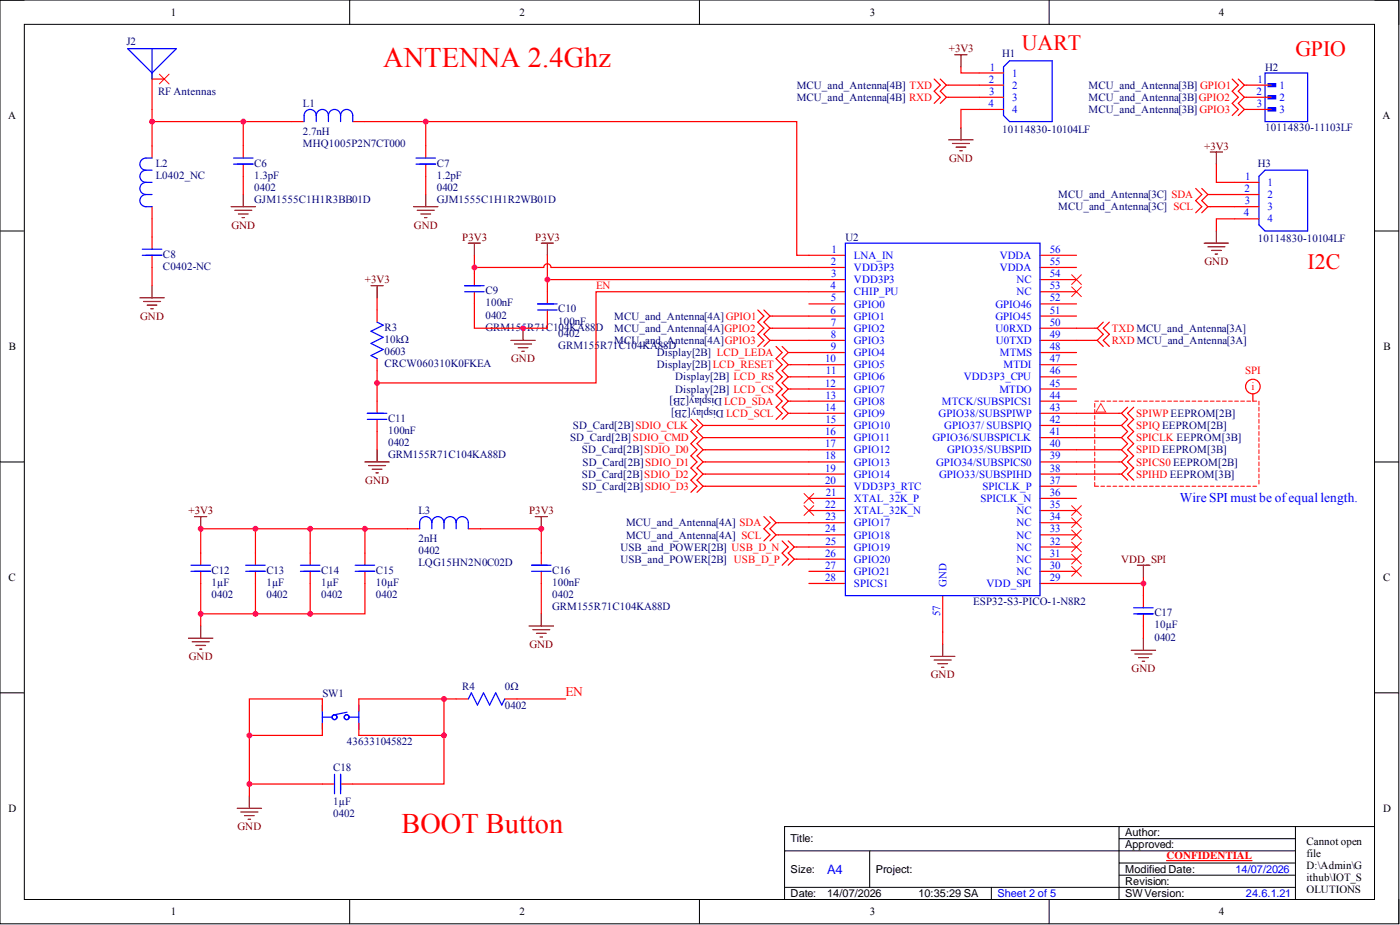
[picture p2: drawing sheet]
<svg xmlns="http://www.w3.org/2000/svg" width="292mm" height="193mm" viewBox="0 0 292 193" stroke-linecap="round" stroke-linejoin="round" font-family="sans-serif">
<g fill="none" stroke="#000" stroke-width=".21">
<path d="M0 0h291.9v192.7h-291.9zM0 0h5.1M5.1 5.1h281.7v182.5h-281.7zM73 0v5.1M145.9 0v5.1M218.9 0v5.1M286.8 0h5.1v5.1M0 48.2h5.1M286.8 48.2h5.1M0 96.4h5.1M286.8 96.4h5.1M0 144.5h5.1"/>
<path d="M286.8 144.5h5.1M163.7 177.5h106.6M181.5 177.5v7.6M233.5 175h36.8M233.5 172.4v15.2M270.3 172.4v15.2M286.8 172.4h-123.1v15.2M73 187.6v5.1M145.9 187.6v5.1M163.7 185.1h106.6M206.8 185.1v2.5M218.9 187.6v5.1"/>
<path d="M233.5 180h36.8M233.5 182.6h36.8M291.9 187.6v5.1"/>
</g>
<g fill="none" stroke="#f00" stroke-width=".25">
<path d="M31.7 15.2v7.6M31.7 16.5h2.6M31.7 30.4v2.6M50.8 30.4v2.6M50.8 34.2v2.6M60.9 25.4h2.5M73.6 25.4h2.5M88.8 30.4v2.6M88.8 34.2v2.6M31.7 43.1v2.6M31.7 49.5v2.5M31.7 53.3v2.5"/>
<path d="M99 57.1v2.5M168.8 53.3h7.6M168.8 58.3h7.6M168.8 55.8h7.6M217 53.3h7.6M217 58.3h7.6M217 55.8h7.6M99 60.9v2.5M114.2 60.9v2.5M114.2 64.7v2.5M168.8 60.9h7.6M168.8 76.1h7.6"/>
<path d="M168.8 73.5h7.6M168.8 68.5h7.6M168.8 71h7.6M168.8 63.4h7.6M168.8 65.9h7.6M168.8 78.6h7.6M217 60.9h7.6M217 76.1h7.6M217 73.5h7.6M217 68.5h7.6M217 71h7.6M217 63.4h7.6"/>
<path d="M217 65.9h7.6M217 78.6h7.6M168.8 83.7h7.6M168.8 81.2h7.6M168.8 86.2h7.6M168.8 88.8h7.6M168.8 91.3h7.6M168.8 93.8h7.6M168.8 96.4h7.6M168.8 98.9h7.6M217 83.7h7.6M217 81.2h7.6"/>
<path d="M217 86.2h7.6M217 88.8h7.6M217 91.3h7.6M217 93.8h7.6M217 96.4h7.6M217 98.9h7.6M168.8 104h7.6M168.8 101.4h7.6M168.8 106.5h7.6M168.8 109h7.6M168.8 111.6h7.6M168.8 114.1h7.6"/>
<path d="M168.8 116.7h7.6M168.8 119.2h7.6M217 104h7.6M217 101.4h7.6M217 106.5h7.6M217 109h7.6M217 111.6h7.6M217 114.1h7.6M217 116.7h7.6M217 119.2h7.6M168.8 121.7h7.6M196.7 124.3v7.6"/>
<path d="M217 121.7h7.6M243.4 179.5h17.8"/>
</g>
<g fill="none" stroke="#00f" stroke-width=".25">
<path d="M26.6 10.2h10.2l-5.1 5zM31.7 10.2v6.3M30.5 38a1.27 1.27 0 0 0-1.3 1.3 1.27 1.27 0 0 0 1.3 1.3M30.5 35.5a1.27 1.27 0 0 0-1.3 1.3 1.27 1.27 0 0 0 1.3 1.2M30.5 38h1.2M30.5 35.5h1.2M31.7 33h-1.2a1.27 1.27 0 0 0-1.3 1.2 1.27 1.27 0 0 0 1.3 1.3M48.7 33h4.1M48.7 34.2h4.1M66 24.1a1.27 1.27 0 0 1 1.3-1.3 1.27 1.27 0 0 1 1.2 1.3M66 24.1a1.27 1.27 0 0 0-1.3-1.3 1.27 1.27 0 0 0-1.3 1.3v1.3M66 24.1v1.3"/>
<path d="M68.5 24.1a1.27 1.27 0 0 1 1.3-1.3 1.27 1.27 0 0 1 1.3 1.3M68.5 24.1v1.3M71.1 24.1a1.27 1.27 0 0 1 1.2-1.3 1.27 1.27 0 0 1 1.3 1.3v1.3M71.1 24.1v1.3M86.8 33h4.1M86.8 34.2h4.1M29.7 53.3h4.1M29.7 52h4.1M30.5 40.6a1.27 1.27 0 0 0-1.3 1.2 1.27 1.27 0 0 0 1.3 1.3h1.2M30.5 40.6h1.2M96.9 59.6h4.1M176.4 50.7h40.6v73.6h-40.6z"/>
<path d="M96.9 60.9h4.1M112.2 63.4h4M112.2 64.7h4"/>
</g>
<g fill="none" stroke="#800000" stroke-width=".25">
<path d="M31.7 59.6v2.5M48.2 43.1h5.1M49 43.9h3.5M49.7 44.6h2.1M50.5 45.4h.5M50.8 40.6v2.5M86.3 43.1h5.1M87.1 43.9h3.5M87.8 44.6h2M88.6 45.4h.5M88.8 40.6v2.5M29.2 62.1h5.1"/>
<path d="M29.9 62.9h3.6M30.7 63.7h2M31.5 64.4h.5M106.6 71h5.1M107.4 71.8h3.5M108.1 72.5h2M108.9 73.3h.5M109.1 68.5v2.5"/>
</g>
<g fill="none" stroke="#f00" stroke-width=".21">
<path d="M33.2 15.5l2.1 2M35.3 15.5l-2.1 2M223.6 105.5l2 2M223.6 108l2 2.1M223.6 110.6l2 2M223.6 113.1l2 2M223.6 115.6l2 2.1M223.6 118.2l2 2M225.6 105.5l-2 2M225.6 108l-2 2.1M225.6 110.6l-2 2M225.6 113.1l-2 2"/>
<path d="M225.6 115.6l-2 2.1M225.6 118.2l-2 2"/>
</g>
<circle cx="109.1" cy="68.5" r=".51" fill="#f0f"/>
<circle cx="109.1" cy="68.5" r=".51" fill="none" stroke="#f0f" stroke-width=".21"/>
<path d="M78.7 64.7v2.5M78.7 74.8v2.5M78.7 83.7v2.5M78.7 87.5v2.5M85 110.3h2.6M97.7 110.3h2.5M112.9 115.4v2.5M112.9 119.2v2.5" fill="none" stroke="#f00" stroke-width=".25"/>
<path d="M78.7 67.2l1.2 .6-2.5 1.3 2.5 1.3-2.5 1.2 2.5 1.3-2.5 1.3 1.3 .6M76.6 86.2h4.1M76.6 87.5h4.1M90.1 109a1.27 1.27 0 0 1 1.3-1.2 1.27 1.27 0 0 1 1.2 1.2M90.1 109a1.27 1.27 0 0 0-1.3-1.2 1.27 1.27 0 0 0-1.2 1.2v1.3M90.1 109v1.3M92.6 109a1.27 1.27 0 0 1 1.3-1.2 1.27 1.27 0 0 1 1.3 1.2M92.6 109v1.3M95.2 109a1.27 1.27 0 0 1 1.2-1.2 1.27 1.27 0 0 1 1.3 1.2v1.3M95.2 109v1.3M110.9 117.9h4.1M110.9 119.2h4.1" fill="none" stroke="#00f" stroke-width=".25"/>
<g fill="none" stroke="#800000" stroke-width=".25">
<path d="M77.4 59.6h2.5M78.7 59.6v2.5M97.7 50.7h2.5M99 50.7v2.6M76.1 96.4h5.1M76.9 97.1h3.6M77.7 97.9h2M78.4 98.6h.5M78.7 93.8v2.6M40.6 107.8h2.5M41.9 107.8v2.5M39.3 133.1h5.1"/>
<path d="M40.1 133.9h3.6M40.9 134.7h2M41.6 135.4h.5M41.9 130.6v2.5M110.4 130.6h5.1M111.2 131.4h3.5M111.9 132.1h2.1M112.7 132.9h.5M112.9 128.1v2.5M194.1 136.9h5.1M194.9 137.7h3.6M195.7 138.5h2"/>
<path d="M196.4 139.2h.5M196.7 134.4v2.5"/>
</g>
<circle cx="41.9" cy="110.3" r=".51" fill="#f0f"/>
<circle cx="41.9" cy="110.3" r=".51" fill="none" stroke="#f0f" stroke-width=".21"/>
<path d="M111.7 107.8h2.5M112.9 107.8v2.5" fill="none" stroke="#800000" stroke-width=".25"/>
<circle cx="112.9" cy="110.3" r=".51" fill="#f0f"/>
<circle cx="112.9" cy="110.3" r=".51" fill="none" stroke="#f0f" stroke-width=".21"/>
<g fill="none" stroke="#f00" stroke-width=".25">
<path d="M233.5 96.4h.5M233.5 88.8h.5M233.5 86.2h.5M233.5 98.9h.5M233.5 91.3h.5M233.5 93.8h.5M234 96.4l1.3 1.2-1.3 1.3M234 93.8l1.3 1.3-1.3 1.3M234 88.8l1.3 1.2-1.3 1.3M234 86.2l1.3 1.3-1.3 1.3M234 98.9l1.3 1.3M234 91.3l1.3 1.3-1.3 1.2"/>
<path d="M235.3 85l-1.3 1.2M236.5 85l-1.2 1.2 1.2 1.3-1.2 1.3 1.2 1.2-1.2 1.3 1.2 1.3-1.2 1.2 1.2 1.3-1.2 1.3 1.2 1.2-1.2 1.3 1.2 1.3M261.4 82.2v1.5M41.9 115.4v2.5M41.9 119.2v2.5M53.3 115.4v2.5M53.3 119.2v2.5M64.7 115.4v2.5M64.7 119.2v2.5M76.1 115.4v2.5M76.1 119.2v2.5M163.2 112.8l1.3 1.3-1.3 1.3 1.3 1.3-1.3 1.2"/>
<path d="M164.5 112.8l1.2 1.3M165.7 114.1l-1.2 1.3 1.2 1.3M165.7 114.1h.5M165.7 116.7l-1.2 1.2M165.7 116.7h.5M238.6 124.3v2.5M238.6 128.1v2.5M67.3 145.8v2.5M67.3 150.9v2.5M74.9 145.8v2.5M74.9 150.9v2.5M95.2 145.8h2.5"/>
<path d="M105.3 145.8h2.6M67.3 163.6h2.5M71.1 163.6h2.5"/>
<circle cx="261.4" cy="80.6" r="1.52"/>
</g>
<g fill="none" stroke="#00f" stroke-width=".25">
<path d="M263.9 15.2h8.9v10.2h-8.9zM39.8 119.2h4.1M39.8 117.9h4.1M51.3 119.2h4M51.3 117.9h4M62.7 119.2h4M62.7 117.9h4M74.1 119.2h4.1M74.1 117.9h4.1M236.5 128.1h4.1M236.5 126.8h4.1M67.3 147.1v5"/>
<path d="M67.3 149.6h1.9M72.4 148.6l-2.8 .5M73 149.6h1.9M74.9 147.1v5M97.7 145.8l.6-1.3 1.3 2.6 1.3-2.6 1.3 2.6 1.2-2.6 1.3 2.6 .6-1.3M69.8 161.5v4.1M71.1 161.5v4.1"/>
<circle cx="69.8" cy="149.6" r=".51"/>
<circle cx="72.3" cy="149.6" r=".51"/>
</g>
<g fill="none" stroke="#f00" stroke-width=".21">
<path d="M223.6 57.3l2 2M223.6 59.9l2 2M225.6 57.3l-2 2M225.6 59.9l-2 2M228.4 84.2v.8M228.4 85.4v.8M228.4 86.7v.8M228.4 88v.8M228.4 89.2v.8M228.4 90.5v.8M228.4 91.8v.8M228.4 93v.8"/>
<path d="M228.4 94.3v.8M228.4 95.6v.8M228.4 96.8v.8M228.4 98.1v.8M228.4 99.4v.8M228.4 83.7h.8M229.7 83.7h.8M230.9 83.7h.8M232.2 83.7h.8M233.5 83.7h.8M234.8 83.7h.7M236 83.7h.8"/>
<path d="M237.3 83.7h.8M238.6 83.7h.8M239.8 83.7h.8M241.1 83.7h.8M242.4 83.7h.8M243.6 83.7h.8M244.9 83.7h.8M246.2 83.7h.8M247.4 83.7h.8M248.7 83.7h.8M250 83.7h.8M251.3 83.7h.7"/>
<path d="M252.5 83.7h.8M253.8 83.7h.8M255.1 83.7h.8M256.3 83.7h.8M257.6 83.7h.8M258.9 83.7h.8M260.1 83.7h.8M261.4 83.7h.8M262.7 83.7v.8M262.7 85v.7M262.7 86.2v.8M262.7 87.5v.8"/>
<path d="M262.7 88.8v.8M262.7 90v.8M262.7 91.3v.8M262.7 92.6v.8M262.7 93.8v.8M262.7 95.1v.8M262.7 96.4v.8M262.7 97.6v.8M262.7 98.9v.8M167.8 103l2 2M167.8 105.5l2 2M169.8 103l-2 2"/>
<path d="M169.8 105.5l-2 2M228.4 100.6v.8h.8M229.7 101.4h.8M230.9 101.4h.8M232.2 101.4h.8M233.5 101.4h.8M234.8 101.4h.7M236 101.4h.8M237.3 101.4h.8M238.6 101.4h.8M239.8 101.4h.8M241.1 101.4h.8"/>
<path d="M242.4 101.4h.8M243.6 101.4h.8M244.9 101.4h.8M246.2 101.4h.8M247.4 101.4h.8M248.7 101.4h.8M250 101.4h.8M251.3 101.4h.7M252.5 101.4h.8M253.8 101.4h.8M255.1 101.4h.8M256.3 101.4h.8"/>
<path d="M257.6 101.4h.8M258.9 101.4h.8M260.1 101.4h.8M261.4 101.4h.8M262.7 100.2v.8"/>
</g>
<path d="M237.3 117.9h2.5M238.6 117.9v2.6M236 135.7h5.1M236.8 136.4h3.5M237.5 137.2h2.1M238.3 138h.5M238.6 133.1v2.6M49.5 168.6h5.1M50.3 169.4h3.5M51 170.2h2M51.8 170.9h.5M52 166.1v2.5" fill="none" stroke="#800000" stroke-width=".25"/>
<path d="M229.7 84.2l1 1.8h-2z" fill="none" stroke="#f33" stroke-width=".21"/>
<path d="M264.6 17.4h1.6v.7h-1.6z" fill-rule="evenodd" fill="#00f"/>
<path d="M264.6 17.4h1.6v.7h-1.6z" fill="none" stroke="#00f" stroke-width=".25"/>
<path d="M264.6 20h1.6v.6h-1.6z" fill-rule="evenodd" fill="#00f"/>
<path d="M264.6 20h1.6v.6h-1.6z" fill="none" stroke="#00f" stroke-width=".25"/>
<path d="M264.6 22.5h1.6v.6h-1.6z" fill-rule="evenodd" fill="#00f"/>
<path d="M209.4 14l1.2-1.3h8.9v12.7h-8.9l-1.2-1.3zM262.7 36.8l1.2-1.3h8.9v12.7h-8.9l-1.2-1.3zM264.6 22.5h1.6v.6h-1.6z" fill="none" stroke="#00f" stroke-width=".25"/>
<g fill="none" stroke="#f00" stroke-width=".25">
<path d="M194.9 16.5l1.3 1.3-1.3 1.2 1.3 1.3-1.3 1.3M196.2 16.5l1.2 1.3M197.4 17.8h.6M197.4 17.8l-1.2 1.2 1.2 1.3M204.3 17.8h5.1M204.3 15.2h5.1M257.1 16.5l1.3 1.3-1.3 1.2 1.3 1.3-1.3 1.3 1.3 1.2-1.3 1.3M258.4 16.5l1.2 1.3M259.6 17.8h5.6M259.6 17.8l-1.2 1.2 1.2 1.3M31.7 22.8v7.6M50.8 36.8v3.8"/>
<path d="M88.8 36.8v3.8M197.4 20.3h.6M197.4 20.3l-1.2 1.3M204.3 20.3h5.1M204.3 22.8h5.1M249.5 39.3l1.2 1.3-1.2 1.2 1.2 1.3-1.2 1.3M250.7 39.3l1.3 1.3M257.6 38h5.1M259.6 20.3h5.6M259.6 22.8h5.6M259.6 20.3l-1.2 1.3 1.2 1.2M259.6 22.8l-1.2 1.3"/>
<path d="M31.7 45.7v3.8M31.7 55.8v3.8M252 40.6h.5M252 43.1h.5M252 40.6l-1.3 1.2 1.3 1.3M252 43.1l-1.3 1.3M257.6 40.6h5.1M257.6 43.1h5.1M257.6 45.7h5.1M158.1 64.7l1.3 1.2-1.3 1.3 1.3 1.3-1.3 1.2 1.3 1.3-1.3 1.3M159.4 64.7l1.2 1.2M160.6 71h.6"/>
<path d="M160.6 68.5h.6M160.6 65.9l-1.2 1.3 1.2 1.3M160.6 65.9h.6M160.6 68.5l-1.2 1.2 1.2 1.3M160.6 71l-1.2 1.3M161.9 72.3l1.3 1.2-1.3 1.3 1.3 1.3-1.3 1.2 1.3 1.3-1.3 1.3 1.3 1.3-1.3 1.2 1.3 1.3-1.3 1.3 1.3 1.2-1.3 1.3M163.2 72.3l1.3 1.2M164.5 73.5l-1.3 1.3 1.3 1.3M164.5 76.1l-1.3 1.2 1.3 1.3M164.5 76.1h.5M164.5 78.6l-1.3 1.3 1.3 1.3M164.5 78.6h.5"/>
<path d="M164.5 73.5h.5M228.4 71h.5M228.4 68.5h.5M228.9 71l1.3 1.3M228.9 68.5l1.3 1.2-1.3 1.3M230.2 67.2l-1.3 1.3M231.5 67.2l-1.3 1.3 1.3 1.2-1.3 1.3 1.3 1.3M144.2 87.5l1.2 1.3-1.2 1.2 1.2 1.3-1.2 1.3 1.2 1.2-1.2 1.3 1.2 1.3-1.2 1.2 1.2 1.3-1.2 1.3 1.2 1.2-1.2 1.3M145.4 87.5l1.3 1.3M146.7 91.3l-1.3 1.3 1.3 1.2M146.7 93.8l-1.3 1.3 1.3 1.3M146.7 96.4l-1.3 1.2 1.3 1.3"/>
<path d="M146.7 88.8l-1.3 1.2 1.3 1.3M146.7 88.8h.5M146.7 91.3h.5M146.7 93.8h.5M146.7 96.4h.5M146.7 98.9l-1.3 1.3 1.3 1.2M146.7 98.9h.5M164.5 81.2l-1.3 1.2 1.3 1.3M164.5 81.2h.5M164.5 83.7l-1.3 1.3 1.3 1.2M164.5 83.7h.5M164.5 86.2l-1.3 1.3"/>
<path d="M164.5 86.2h.5M146.7 101.4l-1.3 1.3M146.7 101.4h.5M159.4 107.8l1.2 1.2-1.2 1.3 1.2 1.3-1.2 1.2M160.6 107.8l1.3 1.2M161.9 109l-1.3 1.3 1.3 1.3M161.9 109h.5M161.9 111.6l-1.3 1.2M161.9 111.6h.5"/>
</g>
<g fill="none" stroke="#800000" stroke-width=".25">
<path d="M199.2 11.4h2.6M200.5 11.4v2.6M198 29.2h5M198.7 29.9h3.6M199.5 30.7h2M200.2 31.5h.5M200.5 26.6v2.6M252.5 31.7h2.6M253.8 31.7v2.5M112.9 50.7h2.6M114.2 50.7v2.6M251.3 50.7h5"/>
<path d="M252 51.5h3.6M252.8 52.2h2M253.5 53h.5M253.8 48.2v2.5"/>
</g>
<circle cx="31.7" cy="25.4" r=".51" fill="#f0f"/>
<circle cx="31.7" cy="25.4" r=".51" fill="none" stroke="#f0f" stroke-width=".21"/>
<path d="M31.7 25.4h29.2" fill="none" stroke="#f00" stroke-width=".25"/>
<circle cx="50.8" cy="25.4" r=".51" fill="#f0f"/>
<circle cx="50.8" cy="25.4" r=".51" fill="none" stroke="#f0f" stroke-width=".21"/>
<circle cx="31.7" cy="25.4" r=".51" fill="#f0f"/>
<circle cx="31.7" cy="25.4" r=".51" fill="none" stroke="#f0f" stroke-width=".21"/>
<path d="M50.8 25.4v5" fill="none" stroke="#f00" stroke-width=".25"/>
<circle cx="50.8" cy="25.4" r=".51" fill="#f0f"/>
<circle cx="50.8" cy="25.4" r=".51" fill="none" stroke="#f0f" stroke-width=".21"/>
<path d="M76.1 25.4h12.7v5" fill="none" stroke="#f00" stroke-width=".25"/>
<circle cx="88.8" cy="25.4" r=".51" fill="#f0f"/>
<circle cx="88.8" cy="25.4" r=".51" fill="none" stroke="#f0f" stroke-width=".21"/>
<path d="M88.8 25.4h77.4v27.9h2.6" fill="none" stroke="#f00" stroke-width=".25"/>
<circle cx="88.8" cy="25.4" r=".51" fill="#f0f"/>
<circle cx="88.8" cy="25.4" r=".51" fill="none" stroke="#f0f" stroke-width=".21"/>
<path d="M78.7 77.3v6.4" fill="none" stroke="#f00" stroke-width=".25"/>
<circle cx="78.7" cy="79.9" r=".51" fill="#f0f"/>
<circle cx="78.7" cy="79.9" r=".51" fill="none" stroke="#f0f" stroke-width=".21"/>
<path d="M168.8 60.9h-44.4v19h-45.7M78.7 90v3.8" fill="none" stroke="#f00" stroke-width=".25"/>
<circle cx="78.7" cy="79.9" r=".51" fill="#f0f"/>
<circle cx="78.7" cy="79.9" r=".51" fill="none" stroke="#f0f" stroke-width=".21"/>
<path d="M78.7 62.1v2.6M99 63.4v5.1h15.2v-1.3" fill="none" stroke="#f00" stroke-width=".25"/>
<circle cx="109.1" cy="68.5" r=".51" fill="#f0f"/>
<circle cx="109.1" cy="68.5" r=".51" fill="none" stroke="#f0f" stroke-width=".21"/>
<path d="M168.8 58.3h-54.6v2.6" fill="none" stroke="#f00" stroke-width=".25"/>
<circle cx="114.2" cy="58.3" r=".51" fill="#f0f"/>
<circle cx="114.2" cy="58.3" r=".51" fill="none" stroke="#f0f" stroke-width=".21"/>
<path d="M85 110.3h-43.1v5.1" fill="none" stroke="#f00" stroke-width=".25"/>
<circle cx="76.1" cy="110.3" r=".51" fill="#f0f"/>
<circle cx="76.1" cy="110.3" r=".51" fill="none" stroke="#f0f" stroke-width=".21"/>
<circle cx="64.7" cy="110.3" r=".51" fill="#f0f"/>
<circle cx="64.7" cy="110.3" r=".51" fill="none" stroke="#f0f" stroke-width=".21"/>
<circle cx="53.3" cy="110.3" r=".51" fill="#f0f"/>
<circle cx="53.3" cy="110.3" r=".51" fill="none" stroke="#f0f" stroke-width=".21"/>
<circle cx="41.9" cy="110.3" r=".51" fill="#f0f"/>
<circle cx="41.9" cy="110.3" r=".51" fill="none" stroke="#f0f" stroke-width=".21"/>
<path d="M53.3 110.3v5.1" fill="none" stroke="#f00" stroke-width=".25"/>
<circle cx="53.3" cy="110.3" r=".51" fill="#f0f"/>
<circle cx="53.3" cy="110.3" r=".51" fill="none" stroke="#f0f" stroke-width=".21"/>
<path d="M64.7 110.3v5.1" fill="none" stroke="#f00" stroke-width=".25"/>
<circle cx="64.7" cy="110.3" r=".51" fill="#f0f"/>
<circle cx="64.7" cy="110.3" r=".51" fill="none" stroke="#f0f" stroke-width=".21"/>
<path d="M76.1 110.3v5.1" fill="none" stroke="#f00" stroke-width=".25"/>
<circle cx="76.1" cy="110.3" r=".51" fill="#f0f"/>
<circle cx="76.1" cy="110.3" r=".51" fill="none" stroke="#f0f" stroke-width=".21"/>
<path d="M100.2 110.3h12.7v5.1" fill="none" stroke="#f00" stroke-width=".25"/>
<circle cx="112.9" cy="110.3" r=".51" fill="#f0f"/>
<circle cx="112.9" cy="110.3" r=".51" fill="none" stroke="#f0f" stroke-width=".21"/>
<path d="M76.1 121.7v6.4h-34.2v2.5" fill="none" stroke="#f00" stroke-width=".25"/>
<circle cx="64.7" cy="128.1" r=".51" fill="#f0f"/>
<circle cx="64.7" cy="128.1" r=".51" fill="none" stroke="#f0f" stroke-width=".21"/>
<circle cx="53.3" cy="128.1" r=".51" fill="#f0f"/>
<circle cx="53.3" cy="128.1" r=".51" fill="none" stroke="#f0f" stroke-width=".21"/>
<circle cx="41.9" cy="128.1" r=".51" fill="#f0f"/>
<circle cx="41.9" cy="128.1" r=".51" fill="none" stroke="#f0f" stroke-width=".21"/>
<path d="M41.9 121.7v6.4" fill="none" stroke="#f00" stroke-width=".25"/>
<circle cx="41.9" cy="128.1" r=".51" fill="#f0f"/>
<circle cx="41.9" cy="128.1" r=".51" fill="none" stroke="#f0f" stroke-width=".21"/>
<path d="M53.3 121.7v6.4" fill="none" stroke="#f00" stroke-width=".25"/>
<circle cx="53.3" cy="128.1" r=".51" fill="#f0f"/>
<circle cx="53.3" cy="128.1" r=".51" fill="none" stroke="#f0f" stroke-width=".21"/>
<path d="M64.7 121.7v6.4" fill="none" stroke="#f00" stroke-width=".25"/>
<circle cx="64.7" cy="128.1" r=".51" fill="#f0f"/>
<circle cx="64.7" cy="128.1" r=".51" fill="none" stroke="#f0f" stroke-width=".21"/>
<path d="M166.2 114.1h2.6M166.2 116.7h2.6M112.9 121.7v6.4M67.3 145.8h-15.3v7.6h15.3" fill="none" stroke="#f00" stroke-width=".25"/>
<circle cx="52" cy="153.4" r=".51" fill="#f0f"/>
<circle cx="52" cy="153.4" r=".51" fill="none" stroke="#f0f" stroke-width=".21"/>
<path d="M52 153.4v12.7" fill="none" stroke="#f00" stroke-width=".25"/>
<circle cx="52" cy="153.4" r=".51" fill="#f0f"/>
<circle cx="52" cy="153.4" r=".51" fill="none" stroke="#f0f" stroke-width=".21"/>
<circle cx="52" cy="163.6" r=".51" fill="#f0f"/>
<circle cx="52" cy="163.6" r=".51" fill="none" stroke="#f0f" stroke-width=".21"/>
<path d="M92.6 153.4v10.2h-19" fill="none" stroke="#f00" stroke-width=".25"/>
<circle cx="92.6" cy="153.4" r=".51" fill="#f0f"/>
<circle cx="92.6" cy="153.4" r=".51" fill="none" stroke="#f0f" stroke-width=".21"/>
<path d="M74.9 145.8h17.7" fill="none" stroke="#f00" stroke-width=".25"/>
<circle cx="92.6" cy="145.8" r=".51" fill="#f0f"/>
<circle cx="92.6" cy="145.8" r=".51" fill="none" stroke="#f0f" stroke-width=".21"/>
<path d="M92.6 145.8v7.6h-17.7" fill="none" stroke="#f00" stroke-width=".25"/>
<circle cx="92.6" cy="145.8" r=".51" fill="#f0f"/>
<circle cx="92.6" cy="145.8" r=".51" fill="none" stroke="#f0f" stroke-width=".21"/>
<circle cx="92.6" cy="153.4" r=".51" fill="#f0f"/>
<circle cx="92.6" cy="153.4" r=".51" fill="none" stroke="#f0f" stroke-width=".21"/>
<path d="M52 163.6h15.3" fill="none" stroke="#f00" stroke-width=".25"/>
<circle cx="52" cy="163.6" r=".51" fill="#f0f"/>
<circle cx="52" cy="163.6" r=".51" fill="none" stroke="#f0f" stroke-width=".21"/>
<path d="M92.6 145.8h2.6" fill="none" stroke="#f00" stroke-width=".25"/>
<circle cx="92.6" cy="145.8" r=".51" fill="#f0f"/>
<circle cx="92.6" cy="145.8" r=".51" fill="none" stroke="#f0f" stroke-width=".21"/>
<path d="M238.6 120.5v3.8M107.9 145.8h10.1" fill="none" stroke="#f00" stroke-width=".25"/>
<circle cx="238.6" cy="121.7" r=".51" fill="#f0f"/>
<circle cx="238.6" cy="121.7" r=".51" fill="none" stroke="#f0f" stroke-width=".21"/>
<path d="M224.6 121.7h14M238.6 130.6v2.5" fill="none" stroke="#f00" stroke-width=".25"/>
<circle cx="238.6" cy="121.7" r=".51" fill="#f0f"/>
<circle cx="238.6" cy="121.7" r=".51" fill="none" stroke="#f0f" stroke-width=".21"/>
<g fill="none" stroke="#f00" stroke-width=".25">
<path d="M198 17.8h6.3M200.5 14v1.2h3.8M198 20.3h6.3M204.3 22.8h-3.8v3.8M253.8 34.2v3.8h3.8M114.2 53.3v5M252.5 40.6h5.1M252.5 43.1h5.1M257.6 45.7h-3.8v2.5M161.2 68.5h7.6M161.2 71h7.6M161.2 65.9h7.6"/>
<path d="M165 73.5h3.8M165 76.1h3.8M165 78.6h3.8M224.6 68.5h3.8M224.6 71h3.8M147.2 88.8h21.6M147.2 91.3h21.6M147.2 93.8h21.6M147.2 96.4h21.6M147.2 98.9h21.6M165 86.2h3.8M165 81.2h3.8"/>
<path d="M165 83.7h3.8M224.6 86.2h8.9M224.6 88.8h8.9M224.6 91.3h8.9M224.6 93.8h8.9M224.6 96.4h8.9M224.6 98.9h8.9M147.2 101.4h21.6M162.4 109h6.4M162.4 111.6h6.4M196.7 131.9v2.5"/>
</g>
<circle cx="114.2" cy="58.3" r=".51" fill="#f0f"/>
<circle cx="114.2" cy="58.3" r=".51" fill="none" stroke="#f0f" stroke-width=".21"/>
<path d="M168.8 55.8h-53.8a.76 .76 0 0 0-.8-.8 .76 .76 0 0 0-.8 .8h-14.4v1.3" fill="none" stroke="#f00" stroke-width=".25"/>
<circle cx="99" cy="55.8" r=".51" fill="#f0f"/>
<circle cx="99" cy="55.8" r=".51" fill="none" stroke="#f0f" stroke-width=".21"/>
<path d="M99 53.3v2.5" fill="none" stroke="#f00" stroke-width=".25"/>
<circle cx="99" cy="55.8" r=".51" fill="#f0f"/>
<circle cx="99" cy="55.8" r=".51" fill="none" stroke="#f0f" stroke-width=".21"/>
<g font-size="5.9" fill="#f00">
<text x="79.9" y="14">ANTENNA 2.4Ghz</text>
<text x="83.8" y="173.7">BOOT Button</text>
</g>
<g font-size="4.6" fill="#f00">
<text x="213.2" y="10.4">UART</text>
<text x="270.3" y="11.7">GPIO</text>
<text x="272.8" y="56">I2C</text>
</g>
<text font-size="2.8" fill="#00f" x="246.2" y="104.6">Wire SPI must be ofequal length.</text>
<text font-size="2.8" fill="#f00" x="118" y="145.2">EN</text>
<text font-size="2.7" fill="#00f" x="172.6" y="182.2">A4</text>
<g font-size="2.3">
<text x="35.6" y="3.3">1</text>
<text x="108.4" y="3.3">2</text>
<text x="181.5" y="3.3">3</text>
<text x="254.3" y="3.3">4</text>
<text x="1.7" y="24.9">A</text>
<text x="288.5" y="24.9">A</text>
<text x="1.9" y="73">B</text>
<text x="288.6" y="73">B</text>
<text x="1.8" y="121.2">C</text>
<text x="288.6" y="121.2">C</text>
<text x="1.8" y="169.4">D</text>
<text x="288.6" y="169.4">D</text>
<text x="165" y="175.7">Title:</text>
<text x="234.8" y="174.5">Author:</text>
<text x="234.8" y="177">Approved:</text>
<text x="272.6" y="176.2">Cannot open</text>
<text x="272.6" y="178.8">file</text>
<text x="165" y="182.1">Size:</text>
<text x="182.7" y="182.1">Project:</text>
<text x="234.8" y="184.6">Revision:</text>
<text x="234.8" y="182.1">Modified Date:</text>
<text x="272.6" y="181.3">D:\Admin\G</text>
<text x="272.6" y="183.8">ithub\IOT_S</text>
<text x="35.6" y="190.9">1</text>
<text x="108.4" y="190.9">2</text>
<text x="165" y="187.1">Date:</text>
<text x="172.6" y="187.1">14/07/2026</text>
<text x="181.5" y="190.9">3</text>
<text x="191.6" y="187.1">10:35:29 SA</text>
<text x="234.8" y="187.1">SWVersion:</text>
<text x="254.3" y="190.9">4</text>
<text x="272.6" y="186.4">OLUTIONS</text>
<text x="272.6" y="188.9">_LOAPAY\</text>
</g>
<g font-size="2.3" fill="#000080">
<text x="26.4" y="9.4">J2</text>
<text x="209.1" y="11.9">H1</text>
<text x="263.9" y="14.7">H2</text>
<text x="33" y="19.8">RF Antennas</text>
<text x="63.2" y="22.3">L1</text>
<text x="166.2" y="21.1">MCU_and_Antenna[4B] RXD</text>
<text x="166.2" y="18.5">MCU_and_Antenna[4B] TXD</text>
<text x="227.1" y="18.5">MCU_and_Antenna[3B] GPIO1</text>
<text x="227.1" y="21.1">MCU_and_Antenna[3B]GPIO2</text>
<text x="227.1" y="23.6">MCU_and_Antenna[3B]GPIO3</text>
<text x="63.2" y="28.2">2.7nH</text>
<text x="209.1" y="27.6">10114830-10104LF</text>
<text x="263.9" y="27.4">10114830-11103LF</text>
<text x="32.5" y="34.7">L2</text>
<text x="53" y="34.7">C6</text>
<text x="63.2" y="30.7">MHQ1005P2N7CT000</text>
<text x="91.1" y="34.7">C7</text>
<text x="262.4" y="34.7">H3</text>
<text x="32.5" y="37.3">L0402_NC</text>
<text x="53" y="39.8">0402</text>
<text x="53" y="37.3">1.3pF</text>
<text x="91.1" y="39.8">0402</text>
<text x="91.1" y="37.3">1.2pF</text>
<text x="220.8" y="41.3">MCU_and_Antenna[3C] SDA</text>
<text x="53" y="42.4">GJM1555C1H1R3BB01D</text>
<text x="91.1" y="42.4">GJM1555C1H1R2WB01D</text>
<text x="220.8" y="43.9">MCU_and_Antenna[3C] SCL</text>
<text x="34" y="53.8">C8</text>
<text x="176.4" y="50.2">U2</text>
<text x="262.4" y="50.5">10114830-10104LF</text>
<text x="34" y="56.3">C0402-NC</text>
<text x="101.3" y="63.9">100nF</text>
<text x="101.3" y="61.4">C9</text>
<text x="116.5" y="65.2">C10</text>
<text x="80.2" y="71.5">10kΩ</text>
<text x="80.2" y="69">R3</text>
<text x="101.3" y="66.4">0402</text>
<text x="101.3" y="69">GRM155R71C104KA88D</text>
<text x="116.5" y="70.2">0402</text>
<text x="116.5" y="67.7">100nF</text>
<text x="128.2" y="66.7">MCU_and_Antenna[4A]GPIO1</text>
<text x="128.2" y="69.2">MCU_and_Antenna[4A]GPIO2</text>
<text x="128.2" y="71.8">MCU_and_Antenna[4A]GPIO3</text>
<text x="80.2" y="74.1">0603</text>
<text x="80.2" y="76.6">CRCW060310K0FKEA</text>
<text x="116.5" y="72.8">GRM155R71C104KA88D</text>
<text x="137" y="76.8">Display[2B]LCD_RESET</text>
<text x="137" y="74.3">Display[2B] LCD_LEDA</text>
<text x="140.9" y="79.4">Display[2B] LCD_RS</text>
<text x="140.9" y="81.9">Display[2B] LCD_CS</text>
<text x="150.7" y="82.9" transform="rotate(-180 150.7 82.9)">Display[2B]</text>
<text x="81" y="88">C11</text>
<text x="119.5" y="89.5">SD_Card[2B]SDIO_CLK</text>
<text x="151" y="85.5" transform="rotate(-180 151 85.5)">Display[2B]</text>
<text x="81" y="93.1">0402</text>
<text x="81" y="90.5">100nF</text>
<text x="81" y="95.6">GRM155R71C104KA88D</text>
<text x="118.9" y="92.1">SD_Card[2B]SDIO_CMD</text>
<text x="121.4" y="94.6">SD_Card[2B]SDIO_D0</text>
<text x="121.4" y="99.7">SD_Card[2B]SDIO_D2</text>
<text x="121.6" y="97.1">SD_Card[2B]SDIO_D1</text>
<text x="87.3" y="107.3">L3</text>
<text x="121.5" y="102.2">SD_Card[2B]SDIO_D3</text>
<text x="87.3" y="113.1">2nH</text>
<text x="130.6" y="109.8">MCU_and_Antenna[4A] SDA</text>
<text x="130.6" y="112.3">MCU_and_Antenna[4A] SCL</text>
<text x="44.2" y="119.7">C12</text>
<text x="55.6" y="119.7">C13</text>
<text x="67" y="119.7">C14</text>
<text x="78.4" y="119.7">C15</text>
<text x="87.3" y="115.6">0402</text>
<text x="87.3" y="118.2">LQG15HN2N0C02D</text>
<text x="115.2" y="119.7">C16</text>
<text x="129.4" y="114.9">USB_and_POWER[2B] USB_D_N</text>
<text x="129.4" y="117.4">USB_and_POWER[2B] USB_D_P</text>
<text x="44.2" y="124.8">0402</text>
<text x="44.2" y="122.2">1µF</text>
<text x="55.6" y="124.8">0402</text>
<text x="55.6" y="122.2">1µF</text>
<text x="67" y="124.8">0402</text>
<text x="67" y="122.2">1µF</text>
<text x="78.4" y="124.8">0402</text>
<text x="78.4" y="122.2">10µF</text>
<text x="115.2" y="124.8">0402</text>
<text x="115.2" y="122.2">100nF</text>
<text x="115.2" y="127.3">GRM155R71C104KA88D</text>
<text x="203" y="126.3">ESP32-S3-PICO-1-N8R2</text>
<text x="240.8" y="131.1">10µF</text>
<text x="240.8" y="128.6">C17</text>
<text x="240.8" y="133.6">0402</text>
<text x="67.3" y="145.3">SW1</text>
<text x="96.4" y="144">R4</text>
<text x="105.3" y="147.8">0402</text>
<text x="105.3" y="144">0Ω</text>
<text x="72.3" y="155.4">436331045822</text>
<text x="69.5" y="160.8">C18</text>
<text x="69.5" y="167.9">1µF</text>
<text x="69.5" y="170.4">0402</text>
</g>
<g font-size="2.3" fill="#800000">
<text x="198" y="10.9">+3V3</text>
<text x="198" y="33.7">GND</text>
<text x="251.3" y="31.2">+3V3</text>
<text x="48.3" y="47.7">GND</text>
<text x="86.4" y="47.7">GND</text>
<text x="96.4" y="50.2">P3V3</text>
<text x="111.7" y="50.2">P3V3</text>
<text x="76.1" y="59.1">+3V3</text>
<text x="251.3" y="55.3">GND</text>
<text x="29.3" y="66.7">GND</text>
<text x="106.7" y="75.6">GND</text>
<text x="76.2" y="100.9">GND</text>
<text x="39.3" y="107.3">+3V3</text>
<text x="110.4" y="107.3">P3V3</text>
<text x="233.9" y="117.4">VDD_SPI</text>
<text x="39.4" y="137.7">GND</text>
<text x="110.5" y="135.2">GND</text>
<text x="194.2" y="141.5">GND</text>
<text x="236.1" y="140.2">GND</text>
<text x="49.6" y="173.2">GND</text>
</g>
<g font-size="2.3" fill="#00f">
<text x="206.3" y="17.3">2</text>
<text x="206.5" y="14.7">1</text>
<text x="211.2" y="16">1</text>
<text x="262.3" y="17.3">1</text>
<text x="206.2" y="22.3">4</text>
<text x="206.4" y="19.8">3</text>
<text x="211.2" y="18.5">2</text>
<text x="211.2" y="21.1">3</text>
<text x="211.2" y="23.6">4</text>
<text x="262.2" y="19.8">2</text>
<text x="262.2" y="22.3">3</text>
<text x="267" y="18.5">1</text>
<text x="267" y="21.1">2</text>
<text x="267" y="23.6">3</text>
<text x="259.6" y="40.1">2</text>
<text x="259.8" y="37.5">1</text>
<text x="264.4" y="38.8">1</text>
<text x="264.4" y="41.3">2</text>
<text x="259.5" y="45.1">4</text>
<text x="259.7" y="42.6">3</text>
<text x="264.4" y="43.9">3</text>
<text x="264.4" y="46.4">4</text>
<text x="173.5" y="52.8">1</text>
<text x="219" y="52.8">56</text>
<text x="173.3" y="55.3">2</text>
<text x="173.4" y="57.8">3</text>
<text x="178.2" y="54">LNA_IN</text>
<text x="178.2" y="56.6">VDD3P3</text>
<text x="178.2" y="59.1">VDD3P3</text>
<text x="208.6" y="56.6">VDDA</text>
<text x="208.6" y="54">VDDA</text>
<text x="212.1" y="59.1">NC</text>
<text x="219" y="57.8">54</text>
<text x="219" y="55.3">55</text>
<text x="173.3" y="60.4">4</text>
<text x="173.3" y="65.4">6</text>
<text x="173.3" y="62.9">5</text>
<text x="178.2" y="61.6">CHIP_PU</text>
<text x="178.2" y="64.2">GPIO0</text>
<text x="207.7" y="64.2">GPIO46</text>
<text x="212.1" y="61.6">NC</text>
<text x="219" y="65.4">51</text>
<text x="219" y="62.9">52</text>
<text x="219" y="60.4">53</text>
<text x="173.3" y="68">7</text>
<text x="173.3" y="70.5">8</text>
<text x="178.2" y="66.7">GPIO1</text>
<text x="178.2" y="69.2">GPIO2</text>
<text x="178.2" y="71.8">GPIO3</text>
<text x="207.7" y="69.2">U0RXD</text>
<text x="207.7" y="66.7">GPIO45</text>
<text x="207.8" y="71.8">U0TXD</text>
<text x="219" y="68">50</text>
<text x="219" y="70.5">49</text>
<text x="172.2" y="75.6">10</text>
<text x="173.3" y="73">9</text>
<text x="178.2" y="74.3">GPIO4</text>
<text x="178.2" y="76.8">GPIO5</text>
<text x="208.6" y="74.3">MTMS</text>
<text x="209.4" y="76.8">MTDI</text>
<text x="219" y="75.6">47</text>
<text x="219" y="73">48</text>
<text x="172.2" y="80.6">12</text>
<text x="172.2" y="83.2">13</text>
<text x="172.3" y="78.1">11</text>
<text x="178.2" y="79.4">GPIO6</text>
<text x="178.2" y="81.9">GPIO7</text>
<text x="201.1" y="79.4">VDD3P3_CPU</text>
<text x="208.5" y="81.9">MTDO</text>
<text x="219" y="83.2">44</text>
<text x="219" y="80.6">45</text>
<text x="219" y="78.1">46</text>
<text x="172.2" y="85.7">14</text>
<text x="172.2" y="88.3">15</text>
<text x="178.2" y="84.4">GPIO8</text>
<text x="178.2" y="87">GPIO9</text>
<text x="178.2" y="89.5">GPIO10</text>
<text x="195.8" y="87">GPIO38/SUBSPIWP</text>
<text x="196.5" y="84.4">MTCK/SUBSPICS1</text>
<text x="197" y="89.5">GPIO37/ SUBSPIQ</text>
<text x="219" y="88.3">42</text>
<text x="219" y="85.7">43</text>
<text x="172.2" y="90.8">16</text>
<text x="172.2" y="93.3">17</text>
<text x="172.2" y="95.9">18</text>
<text x="178.2" y="92.1">GPIO11</text>
<text x="178.2" y="94.6">GPIO12</text>
<text x="194.6" y="92.1">GPIO36/SUBSPICLK</text>
<text x="197.6" y="94.6">GPIO35/SUBSPID</text>
<text x="219" y="95.9">39</text>
<text x="219" y="93.3">40</text>
<text x="219" y="90.8">41</text>
<text x="172.2" y="98.4">19</text>
<text x="172.2" y="100.9">20</text>
<text x="178.2" y="97.1">GPIO13</text>
<text x="178.2" y="99.7">GPIO14</text>
<text x="195.3" y="97.1">GPIO34/SUBSPICS0</text>
<text x="195.9" y="99.7">GPIO33/SUBSPIHD</text>
<text x="219" y="100.9">37</text>
<text x="219" y="98.4">38</text>
<text x="172.2" y="106">22</text>
<text x="172.3" y="103.5">21</text>
<text x="178.2" y="107.3">XTAL_32K_N</text>
<text x="178.2" y="104.7">XTAL_32K_P</text>
<text x="178.2" y="102.2">VDD3P3_RTC</text>
<text x="204.6" y="104.7">SPICLK_N</text>
<text x="205" y="102.2">SPICLK_P</text>
<text x="212.1" y="107.3">NC</text>
<text x="219" y="103.5">36</text>
<text x="219" y="106">35</text>
<text x="172.2" y="111.1">24</text>
<text x="172.2" y="108.5">23</text>
<text x="172.2" y="113.6">25</text>
<text x="178.2" y="109.8">GPIO17</text>
<text x="178.2" y="112.3">GPIO18</text>
<text x="212.1" y="112.3">NC</text>
<text x="212.1" y="109.8">NC</text>
<text x="219" y="113.6">32</text>
<text x="219" y="111.1">33</text>
<text x="219" y="108.5">34</text>
<text x="172.2" y="116.1">26</text>
<text x="172.2" y="118.7">27</text>
<text x="178.2" y="114.9">GPIO19</text>
<text x="178.2" y="117.4">GPIO20</text>
<text x="178.2" y="119.9">GPIO21</text>
<text x="212.1" y="119.9">NC</text>
<text x="212.1" y="117.4">NC</text>
<text x="212.1" y="114.9">NC</text>
<text x="219" y="118.7">30</text>
<text x="219" y="116.1">31</text>
<text x="172.2" y="121.2">28</text>
<text x="178.2" y="122.5">SPICS1</text>
<text x="197.4" y="122.5" transform="rotate(-90 197.4 122.5)">GND</text>
<text x="205.8" y="122.5">VDD_SPI</text>
<text x="219" y="121.2">29</text>
<text x="196.2" y="128.5" transform="rotate(-90 196.2 128.5)">57</text>
<text x="257.8" y="182.1">14/07/2026</text>
<text x="208.1" y="187.1">Sheet 2 of 5</text>
<text x="260" y="187.1">24.6.1.21</text>
</g>
<g font-size="2.3" fill="#f00">
<text x="124.4" y="60.4">EN</text>
<text x="232" y="71.8">RXD MCU_and_Antenna[3A]</text>
<text x="232" y="69.2">TXD MCU_and_Antenna[3A]</text>
<text x="259.8" y="78.1">SPI</text>
<text x="261.2" y="81.4">i</text>
<text x="151.1" y="84.4">LCD_SDA</text>
<text x="151.5" y="87">LCD_SCL</text>
<text x="237" y="89.5">SPIQ EEPROM[2B]</text>
<text x="237" y="87">SPIWP EEPROM[2B]</text>
<text x="237" y="92.1">SPICLK EEPROM[3B]</text>
<text x="237" y="94.6">SPID EEPROM[3B]</text>
<text x="237" y="97.1">SPICS0 EEPROM[2B]</text>
<text x="237" y="99.7">SPIHD EEPROM[3B]</text>
<text x="243.4" y="179.3">CONFIDENTIAL</text>
</g>
</svg>
